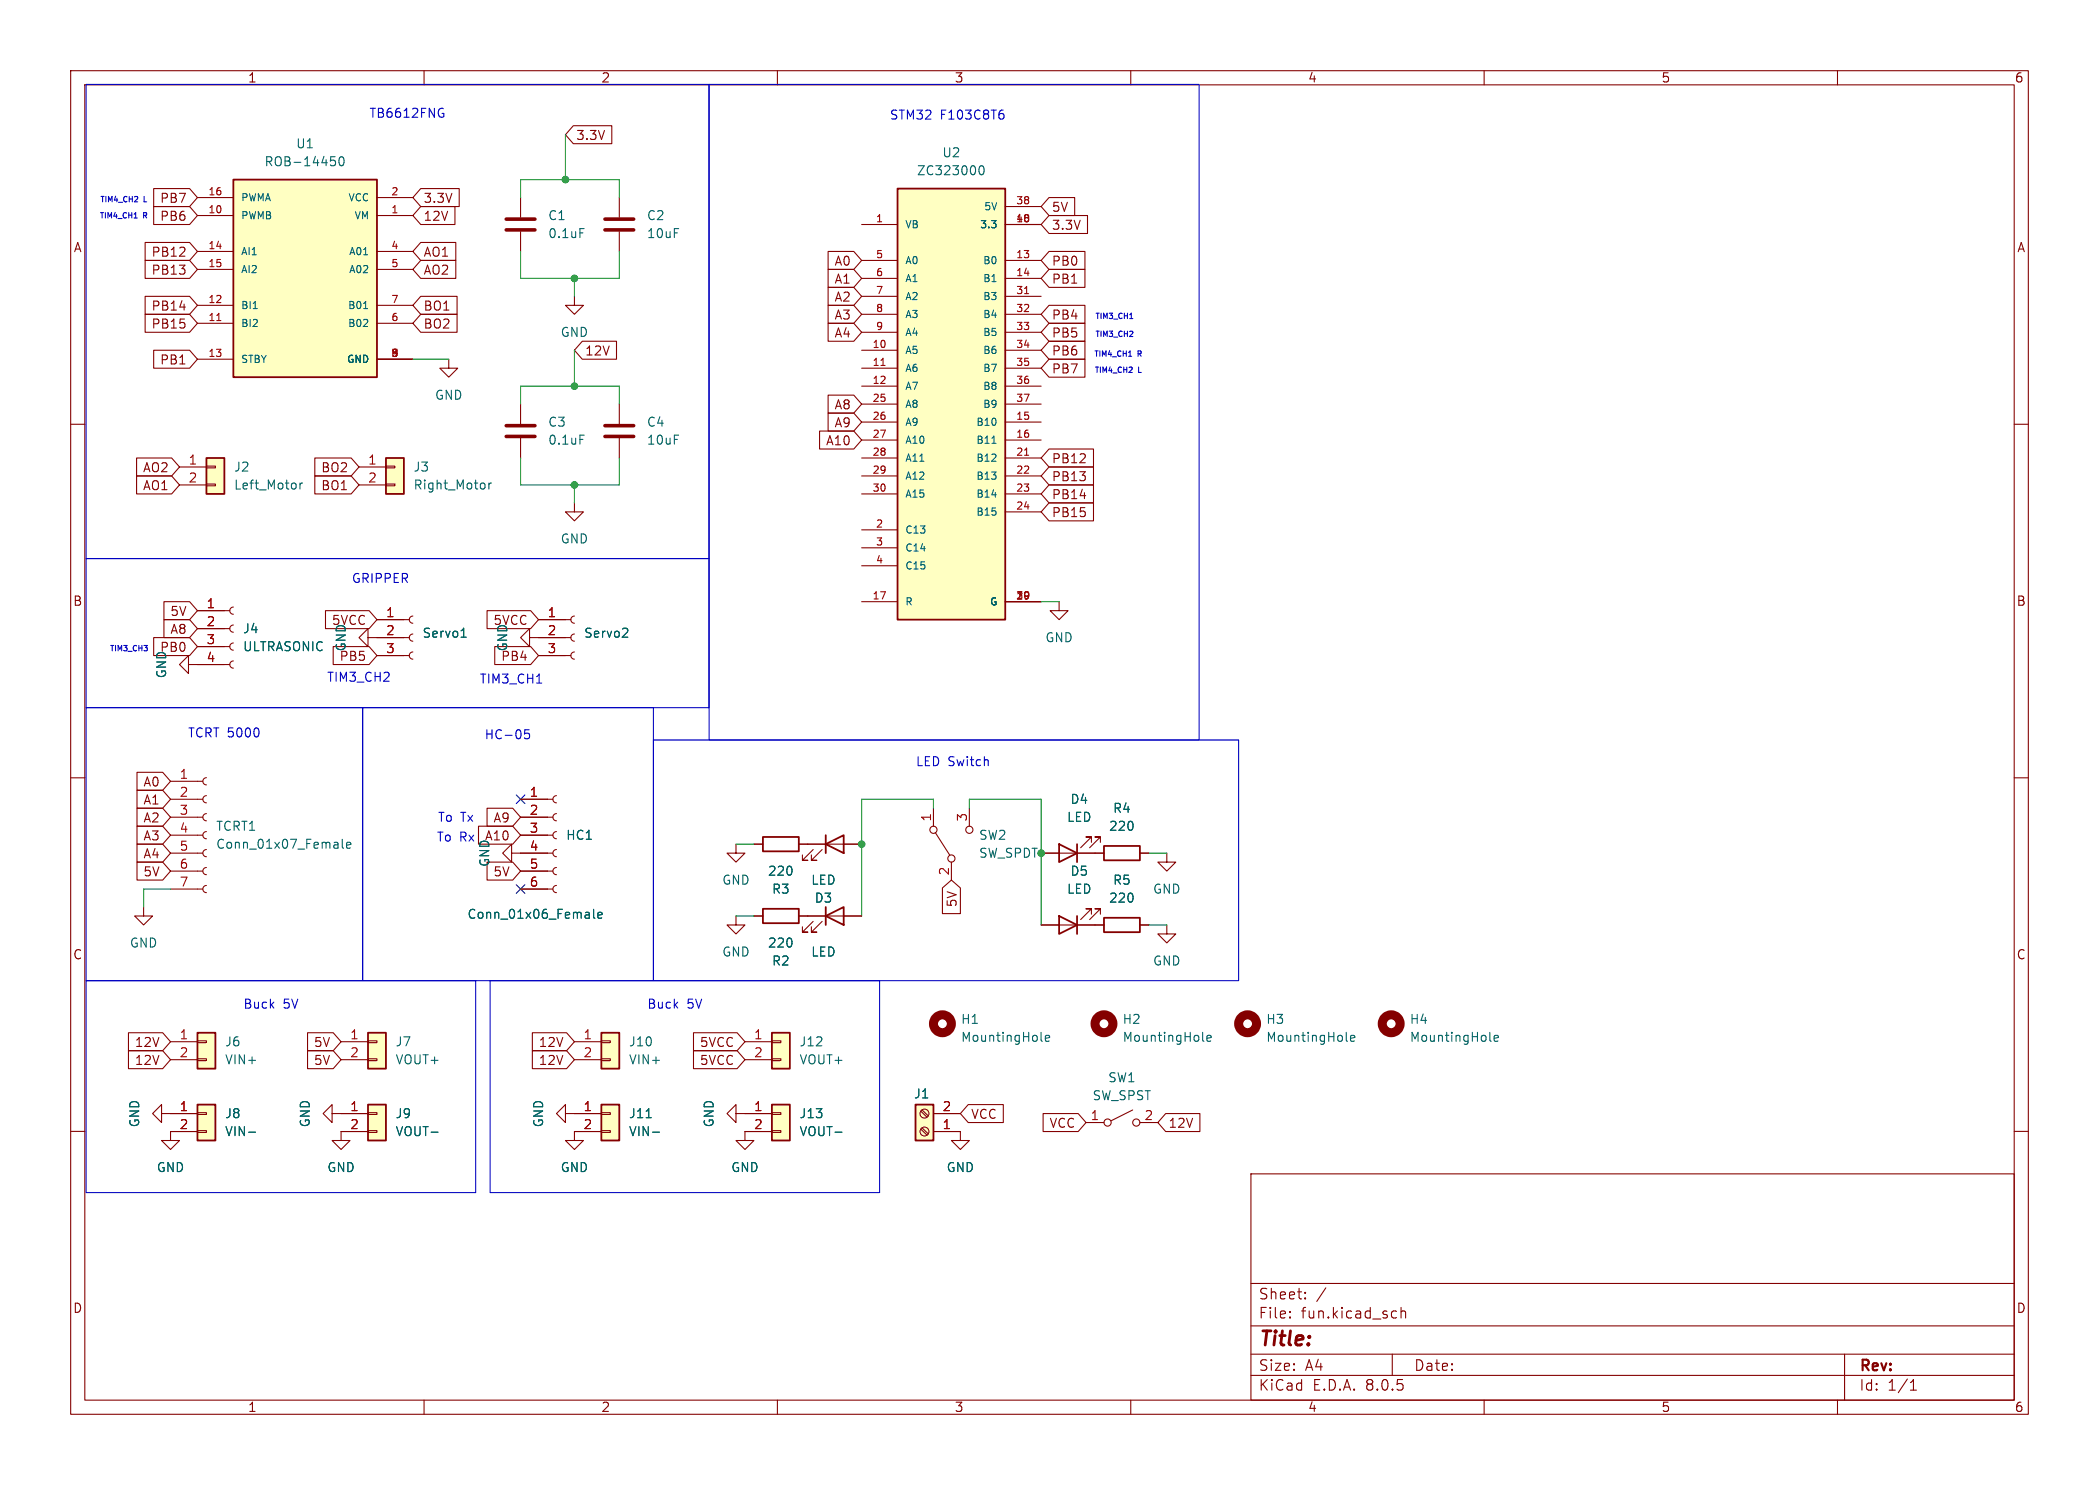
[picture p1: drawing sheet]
<svg xmlns="http://www.w3.org/2000/svg" width="297mm" height="210mm" viewBox="0 0 297 210" stroke-linecap="round" stroke-linejoin="round" font-family="sans-serif">
<g fill="none" stroke="#840000" stroke-width=".15">
<path d="M10 10h277v190h-277zM12 12h273v186h-273zM60 10v2M110 10v2M160 10v2M210 10v2M260 10v2M10 60h2M285 60h2M10 110h2M106.7 119.4h1.2M113 119.4h1.3"/>
<path d="M285 110h2M10 160h2M285 160h2M81.3 160v1.3h-1.3l1.3 1.3 1.2-1.3h-1.2M177 166h108v32h-108zM60 198v2M110 198v2M160 198v2M177 194.5h108M177 191.5h108M177 187.5h108M177 181.5h108"/>
<path d="M182.5 186.3h.1l-.1 .1M182.5 186.3v.1M182.5 185.5v.1M182.5 185.5h.1l-.1 .1M184.7 183.6v.1M184.7 183.6h-.1l.1 .1M184.7 182.8v.1M184.7 182.8h-.1l.1 .1M187.6 182.1l-1.3 2M197 191.5v3M197.2 185.4l.4 .1M197.6 186.3l-.4 .1"/>
<path d="M198.2 185.5a.37 .37 0 0 1 .7 .1v.8M198.2 184.9v1.5M210 198v2M260 198v2M261 191.5v6.5M270.3 196.6h.9M270.3 195.5l.4-.4v1.5"/>
</g>
<path d="M107.9 118.4h5.1v2h-5.1z" fill="none" stroke="#840000" stroke-width=".25"/>
<path d="M85.1 146.1h2.5v5h-2.5z" fill="#ffffc2"/>
<g fill="none" stroke="#840000" stroke-width=".15">
<path d="M73.7 27.9v2.8M73.7 32.8v2.8M87.6 27.9v2.8M87.6 32.8v2.8M81.3 147.3h3.8M81.3 149.9h3.8M85.1 149.7h1.3v.3h-1.3zM85.1 147.2h1.3v.2h-1.3zM153.7 158.8h2.5M160.3 157l-3.1 1.5M161.3 158.8h2.5"/>
<circle cx="156.7" cy="158.8" r=".51"/>
<circle cx="160.8" cy="158.8" r=".51"/>
</g>
<path d="M85.1 146.1h2.5v5h-2.5z" fill="none" stroke="#840000" stroke-width=".25"/>
<circle cx="133.3" cy="144.8" r="1.27" fill="none" stroke="#840000" stroke-width="1.3"/>
<path d="M82.1 32.3h.6M147.3 147.1l.2 .2M147.9 146.8l.6-.1v-.2l-.4-.1-.2 .2 .1 .6h.5" fill="none" stroke="#006464" stroke-width=".15"/>
<path d="M71.6 32.5h4.1M71.6 31h4.1M85.6 32.5h4.1M85.6 31h4.1" fill="none" stroke="#840000" stroke-width=".51"/>
<path d="M33 25.4h20.3v27.9h-20.3z" fill="#ffffc2"/>
<path d="M33 25.4h20.3v27.9h-20.3zM149.9 129.5l2.5 1.3-2.5 1.3zM152.4 129.5v2.6" fill="none" stroke="#840000" stroke-width=".25"/>
<g fill="none" stroke="#840000" stroke-width=".15">
<path d="M27.9 30.5h5.1M27.9 35.6h5.1M27.9 38.1h5.1M27.9 27.9h5.1M53.3 30.5h5.1M53.3 35.6h5.1M53.3 38.1h5.1M53.3 27.9h5.1M27.9 45.7h5.1M27.9 43.2h5.1M27.9 50.8h5.1M53.3 45.7h5.1"/>
<path d="M53.3 43.2h5.1M53.3 50.8h5.1M87.6 57.2v2.7M87.6 62v2.8M26.7 94v1.3l-1.3-1.3 1.3-1.3v1.3h5.8M27.9 91.4h4.6M27.9 88.9h4.6M27.9 86.4h4.6M33 93.5a.51 .51 0 0 0-.5 .5 .51 .51 0 0 0 .5 .5M33 90.9a.51 .51 0 0 0-.5 .5 .51 .51 0 0 0 .5 .5M33 88.4a.51 .51 0 0 0-.5 .5 .51 .51 0 0 0 .5 .5M33 85.9a.51 .51 0 0 0-.5 .5 .51 .51 0 0 0 .5 .5"/>
<path d="M52.1 90.2v1.2l-1.3-1.2 1.3-1.3v1.3h5.8M53.3 92.7h4.6M53.3 87.6h4.6M58.4 92.2a.51 .51 0 0 0-.5 .5 .51 .51 0 0 0 .5 .5M58.4 89.7a.51 .51 0 0 0-.5 .5 .51 .51 0 0 0 .5 .5M58.4 87.1a.51 .51 0 0 0-.5 .5 .51 .51 0 0 0 .5 .5M74.9 90.2v1.2l-1.2-1.2 1.2-1.3v1.3h5.9M76.2 92.7h4.6M76.2 87.6h4.6M81.3 92.2a.51 .51 0 0 0-.5 .5 .51 .51 0 0 0 .5 .5M81.3 89.7a.51 .51 0 0 0-.5 .5 .51 .51 0 0 0 .5 .5M81.3 87.1a.51 .51 0 0 0-.5 .5 .51 .51 0 0 0 .5 .5"/>
<path d="M147.3 130.8h7.6M154.4 129.3v-.8h-.7h.7l-1.5 1.5M155.7 129.3v-.8h-.8h.8l-1.5 1.5M80 157.5v1.3l-1.3-1.3 1.3-1.3v1.3h1.3"/>
</g>
<path d="M30.7 45.3h.6" fill="none" stroke="#a90000" stroke-width=".15"/>
<path d="M46.8 22.2h.6M46.9 22.7h.3l.3 .2-.1 .4-.2 .1h-.3M48.1 22.3l.2-.1a.69 .69 0 0 1 .3 1.1l-.2 .1a.68 .68 0 0 1-.3-1.1zM51.4 36h.6M35.8 43.6h.6M51.4 43.6h.6M65.2 90.1h.8M65.5 89l.1-.2v1.3M88.6 88.8l.2 .3v.3l-.8 .7h.8" fill="none" stroke="#006464" stroke-width=".15"/>
<path d="M85.6 61.7h4.1M85.6 60.2h4.1" fill="none" stroke="#840000" stroke-width=".51"/>
<path d="M85.1 156.2h2.5v5.1h-2.5z" fill="#ffffc2"/>
<g fill="none" stroke="#840000" stroke-width=".15">
<path d="M132.1 114.3v2.5M132.3 117.7l2.1 3.2M137.2 114.3v2.5M134.6 121.9v2.6M81.3 157.5h3.8M85.1 159.9h1.3v.2h-1.3zM85.1 157.4h1.3v.2h-1.3zM81.3 160h3.8"/>
<circle cx="132.1" cy="117.3" r=".51"/>
<circle cx="137.2" cy="117.3" r=".51"/>
<circle cx="134.6" cy="121.4" r=".51"/>
</g>
<path d="M85.1 156.2h2.5v5.1h-2.5z" fill="none" stroke="#840000" stroke-width=".25"/>
<path d="M91.4 158.1h.8M92.3 160.1h1" fill="none" stroke="#006464" stroke-width=".15"/>
<path d="M27.9 146.1h2.6v5h-2.6z" fill="#ffffc2"/>
<path d="M81.3 71.1v1.3h-1.3l1.3 1.3 1.2-1.3h-1.2M165.1 120.7v1.2h-1.3l1.3 1.3 1.3-1.3h-1.3M24.1 147.3h3.8M24.1 149.9h3.8M27.9 149.7h1.3v.3h-1.3zM27.9 147.2h1.3v.2h-1.3z" fill="none" stroke="#840000" stroke-width=".15"/>
<path d="M27.9 146.1h2.6v5h-2.6z" fill="none" stroke="#840000" stroke-width=".25"/>
<path d="M29.2 64.8h2.5v5.1h-2.5z" fill="#ffffc2"/>
<path d="M25.4 66h3.8M25.4 68.6h3.8M29.2 68.5h1.3v.2h-1.3zM29.2 65.9h1.3v.3h-1.3zM114.3 119.4h7.6M115.1 120.1l-1.6 1.6h.8h-.8v-.8M116.3 120.1l-1.5 1.6h.8h-.8v-.8M22.9 157.5v1.3l-1.3-1.3 1.3-1.3v1.3h1.2" fill="none" stroke="#840000" stroke-width=".15"/>
<path d="M29.2 64.8h2.5v5.1h-2.5zM116.8 119.4l2.6-1.3v2.6zM116.8 118.1v2.6" fill="none" stroke="#840000" stroke-width=".25"/>
<path d="M42.4 68.3v.9M42.8 68.3l-.2 .1-.2 .2" fill="none" stroke="#006464" stroke-width=".15"/>
<path d="M27.9 156.2h2.6v5.1h-2.6z" fill="#ffffc2"/>
<g fill="none" stroke="#840000" stroke-width=".15">
<path d="M73.7 118.1h4.5M73.7 115.6h4.5M73.7 113h4.5M78.7 117.6a.51 .51 0 0 0-.5 .5 .51 .51 0 0 0 .5 .5M78.7 115.1a.51 .51 0 0 0-.5 .5 .51 .51 0 0 0 .5 .5M78.7 112.5a.51 .51 0 0 0-.5 .5 .51 .51 0 0 0 .5 .5M72.4 120.7v1.2l-1.3-1.2 1.3-1.3v1.3h5.8M73.7 125.7h4.5M73.7 123.2h4.5M78.7 125.2a.51 .51 0 0 0-.5 .5 .51 .51 0 0 0 .5 .5M78.7 122.7a.51 .51 0 0 0-.5 .5 .51 .51 0 0 0 .5 .5M78.7 120.1a.51 .51 0 0 0-.5 .6 .51 .51 0 0 0 .5 .5"/>
<path d="M165.1 130.8v1.3h-1.3l1.3 1.3 1.3-1.3h-1.3M24.1 157.5h3.8M27.9 159.9h1.3v.2h-1.3zM27.9 157.4h1.3v.2h-1.3zM47 157.5v1.3l-1.3-1.3 1.3-1.3v1.3h1.3M27.9 160h-3.8v1.3h-1.2l1.2 1.3 1.3-1.3h-1.3M48.3 160v1.3h-1.3l1.3 1.3 1.2-1.3h-1.2"/>
</g>
<path d="M27.9 156.2h2.6v5.1h-2.6z" fill="none" stroke="#840000" stroke-width=".25"/>
<path d="M84 128.6v1.1l.2 .2M84.6 129.4l.6-.1-.1-.2-.3-.1-.2 .2 .1 .6h.4M35.2 160.1h1" fill="none" stroke="#006464" stroke-width=".15"/>
<path d="M52.1 156.2h2.5v5.1h-2.5z" fill="#ffffc2"/>
<g fill="none" stroke="#840000" stroke-width=".15">
<path d="M81.3 41.9v1.3h-1.3l1.3 1.3 1.2-1.3h-1.2M24.1 118.1h4.6M24.1 115.6h4.6M24.1 113h4.6M24.1 110.5h4.6M29.2 117.6a.51 .51 0 0 0-.5 .5 .51 .51 0 0 0 .5 .5M29.2 115.1a.51 .51 0 0 0-.5 .5 .51 .51 0 0 0 .5 .5M29.2 112.5a.51 .51 0 0 0-.5 .5 .51 .51 0 0 0 .5 .5M29.2 110a.51 .51 0 0 0-.5 .5 .51 .51 0 0 0 .5 .5M20.3 128.3v1.2h-1.3l1.3 1.3 1.3-1.3h-1.3M24.1 125.7h4.6M24.1 123.2h4.6"/>
<path d="M24.1 120.7h4.6M29.2 125.2a.51 .51 0 0 0-.5 .5 .51 .51 0 0 0 .5 .5M29.2 122.7a.51 .51 0 0 0-.5 .5 .51 .51 0 0 0 .5 .5M29.2 120.1a.51 .51 0 0 0-.5 .6 .51 .51 0 0 0 .5 .5M48.3 157.5h3.8M52.1 159.9h1.2v.2h-1.2zM52.1 157.4h1.2v.2h-1.2zM48.3 160h3.8"/>
</g>
<path d="M52.1 156.2h2.5v5.1h-2.5z" fill="none" stroke="#840000" stroke-width=".25"/>
<path d="M48.4 118.7v1.1l.2 .2M49 119.5l.6-.1v-.2l-.4-.1-.2 .2 .1 .6h.5M61 160.1h1" fill="none" stroke="#006464" stroke-width=".15"/>
<path d="M52.1 146.1h2.5v5h-2.5z" fill="#ffffc2"/>
<path d="M149.9 85.1v1.3h-1.3l1.3 1.2 1.2-1.2h-1.2M48.3 147.3h3.8M48.3 149.9h3.8M52.1 149.7h1.2v.3h-1.2zM52.1 147.2h1.2v.2h-1.2z" fill="none" stroke="#840000" stroke-width=".15"/>
<path d="M52.1 146.1h2.5v5h-2.5z" fill="none" stroke="#840000" stroke-width=".25"/>
<circle cx="176.5" cy="144.8" r="1.27" fill="none" stroke="#840000" stroke-width="1.3"/>
<path d="M190.5 147.1l.2 .2M191.1 146.8l.6-.1-.1-.2-.3-.1-.2 .2 .1 .6h.4" fill="none" stroke="#006464" stroke-width=".15"/>
<path d="M127 26.7h15.2v60.9h-15.2z" fill="#ffffc2"/>
<path d="M127 26.7h15.2v60.9h-15.2z" fill="none" stroke="#840000" stroke-width=".25"/>
<g fill="none" stroke="#840000" stroke-width=".15">
<path d="M121.9 31.8h5.1M121.9 36.8h5.1M121.9 39.4h5.1M142.2 31.8h5.1M142.2 36.8h5.1M142.2 39.4h5.1M142.2 29.2h5.1M63.5 50.8v1.3h-1.3l1.3 1.2 1.3-1.2h-1.3M73.7 57.2v2.7M121.9 49.5h5.1M121.9 52.1h5.1M121.9 54.6h5.1"/>
<path d="M121.9 59.7h5.1M121.9 57.2h5.1M121.9 41.9h5.1M121.9 44.5h5.1M121.9 47h5.1M142.2 49.5h5.1M142.2 52.1h5.1M142.2 54.6h5.1M142.2 59.7h5.1M142.2 57.2h5.1M142.2 41.9h5.1M142.2 44.5h5.1"/>
<path d="M142.2 47h5.1M73.7 62v2.8M121.9 62.2h5.1M121.9 74.9h5.1M121.9 64.8h5.1M121.9 67.3h5.1M121.9 69.9h5.1M121.9 77.5h5.1M142.2 62.2h5.1M142.2 64.8h5.1M142.2 67.3h5.1M142.2 69.9h5.1"/>
<path d="M142.2 72.4h5.1M121.9 85.1h5.1M121.9 80h5.1M142.2 85.1h5.1"/>
</g>
<path d="M124.7 51.7h.5M145 41.5h.6M145 64.4h.6" fill="none" stroke="#a90000" stroke-width=".15"/>
<path d="M138.6 23.6l.2-.2a.69 .69 0 0 1 .3 1.2l-.2 .1a.68 .68 0 0 1-.3-1.1zM82.1 61.5h.6M140.3 62.7h.6" fill="none" stroke="#006464" stroke-width=".15"/>
<path d="M71.6 61.7h4.1M71.6 60.2h4.1" fill="none" stroke="#840000" stroke-width=".51"/>
<path d="M54.6 64.8h2.5v5.1h-2.5z" fill="#ffffc2"/>
<g fill="none" stroke="#840000" stroke-width=".15">
<path d="M50.8 66h3.8M50.8 68.6h3.8M54.6 68.5h1.3v.2h-1.3zM54.6 65.9h1.3v.3h-1.3zM104.1 119.4v1.3h-1.2l1.2 1.2 1.3-1.2h-1.3M154.4 119.1v-.7h-.7h.7l-1.5 1.5M155.7 119.1v-.7h-.8h.8l-1.5 1.5M104.1 129.5v1.3h-1.2l1.2 1.3 1.3-1.3h-1.3M106.7 129.5h1.2M113 129.5h8.9M115.1 130.3l-1.6 1.5h.8h-.8v-.7M116.3 130.3l-1.5 1.5h.8h-.8v-.7"/>
<path d="M147.3 120.7h8.9M161.3 120.7h1.3"/>
</g>
<path d="M54.6 64.8h2.5v5.1h-2.5zM149.9 119.4l2.5 1.3-2.5 1.2zM152.4 119.4v2.5M156.2 119.6h5.1v2.1h-5.1zM107.9 128.5h5.1v2.1h-5.1zM116.8 129.5l2.6-1.2v2.5zM116.8 128.3v2.5" fill="none" stroke="#840000" stroke-width=".25"/>
<path d="M69.2 68.3v.9M69.5 68.3l-.2 .1-.1 .2M210.8 147.1l.2 .2M211.4 146.8l.6-.1v-.2l-.4-.1-.2 .2 .1 .6h.5" fill="none" stroke="#006464" stroke-width=".15"/>
<circle cx="196.8" cy="144.8" r="1.27" fill="none" stroke="#840000" stroke-width="1.3"/>
<path d="M109.2 156.2h2.6v5.1h-2.6z" fill="#ffffc2"/>
<path d="M104.1 157.5v1.3l-1.2-1.3 1.2-1.3v1.3h5.1M109.2 159.9h1.3v.2h-1.3zM109.2 157.4h1.3v.2h-1.3zM109.2 160h-3.8v1.3h-1.3l1.3 1.3 1.3-1.3h-1.3" fill="none" stroke="#840000" stroke-width=".15"/>
<path d="M109.2 156.2h2.6v5.1h-2.6z" fill="none" stroke="#840000" stroke-width=".25"/>
<path d="M118.2 160.1h.9" fill="none" stroke="#006464" stroke-width=".15"/>
<path d="M109.2 146.1h2.6v5h-2.6z" fill="#ffffc2"/>
<path d="M105.4 147.3h3.8M105.4 149.9h3.8M109.2 149.7h1.3v.3h-1.3zM109.2 147.2h1.3v.2h-1.3z" fill="none" stroke="#840000" stroke-width=".15"/>
<path d="M109.2 146.1h2.6v5h-2.6z" fill="none" stroke="#840000" stroke-width=".25"/>
<path d="M129.5 156.2h2.6v5.1h-2.6z" fill="#ffffc2"/>
<path d="M156.2 129.8h5.1v2h-5.1zM129.5 156.2h2.6v5.1h-2.6z" fill="none" stroke="#840000" stroke-width=".25"/>
<g fill="none" stroke="#840000" stroke-width=".15">
<path d="M81.1 17.8h5.5v2.5h-5.5l-1.1-1.2zM20.5 36.8h6.3l1.1 1.3-1.1 1.3h-6.3zM20.5 34.3h6.3l1.1 1.3-1.1 1.2h-6.3zM21.7 26.7h5.1l1.1 1.2-1.1 1.3h-5.1zM21.7 29.2h5.1l1.1 1.3-1.1 1.3h-5.1zM59.5 26.7h5.5v2.5h-5.5l-1.1-1.3zM59.5 34.3h5v2.5h-5l-1.1-1.2zM59.5 29.2h4.9v2.6h-4.9l-1.1-1.3zM59.5 36.8h5v2.6h-5l-1.1-1.3zM117.2 35.6h3.6l1.1 1.2-1.1 1.3h-3.6zM117.2 38.1h3.6l1.1 1.3-1.1 1.2h-3.6zM148.4 30.5h5.5v2.5h-5.5l-1.1-1.2z"/>
<path d="M148.4 27.9h3.7v2.6h-3.7l-1.1-1.3zM148.4 38.1h5.1v2.5h-5.1l-1.1-1.2zM148.4 35.6h5.1v2.5h-5.1l-1.1-1.3zM20.5 44.4h6.3l1.1 1.3-1.1 1.3h-6.3zM20.5 41.9h6.3l1.1 1.3-1.1 1.3h-6.3zM21.7 49.5h5.1l1.1 1.3-1.1 1.3h-5.1zM59.5 44.4h5.2v2.6h-5.2l-1.1-1.3zM59.5 41.9h5.2v2.6h-5.2l-1.1-1.3zM82.4 48.3h4.8v2.5h-4.8l-1.1-1.3zM117.2 55.9h3.6l1.1 1.3-1.1 1.2h-3.6zM117.2 58.4h3.6l1.1 1.3-1.1 1.3h-3.6zM117.2 45.7h3.6l1.1 1.3-1.1 1.3h-3.6z"/>
<path d="M117.2 40.6h3.6l1.1 1.3-1.1 1.3h-3.6zM117.2 43.2h3.6l1.1 1.3-1.1 1.2h-3.6zM148.4 45.7h5.1v2.6h-5.1l-1.1-1.3zM148.4 50.8h5.1v2.5h-5.1l-1.1-1.2zM148.4 48.3h5.1v2.5h-5.1l-1.1-1.3zM148.4 43.2h5.1v2.5h-5.1l-1.1-1.2zM19.3 64.8h5l1.1 1.2-1.1 1.3h-5zM19.3 67.3h5l1.1 1.3-1.1 1.3h-5zM44.5 67.3h5.2l1.1 1.3-1.1 1.3h-5.2zM44.5 64.8h5.2l1.1 1.2-1.1 1.3h-5.2zM116 61h4.8l1.1 1.2-1.1 1.3h-4.8zM148.4 63.5h6.3v2.5h-6.3l-1.1-1.2z"/>
<path d="M148.4 71.1h6.3v2.6h-6.3l-1.1-1.3zM148.4 66h6.3v2.6h-6.3l-1.1-1.3zM148.4 68.6h6.3v2.5h-6.3l-1.1-1.2zM21.7 90.2h5.1l1.1 1.2-1.1 1.3h-5.1zM23.2 87.6h3.6l1.1 1.3-1.1 1.3h-3.6zM23.2 85.1h3.6l1.1 1.3-1.1 1.2h-3.6zM27.9 86.4h3.8M27.9 88.9h3.8M27.9 91.4h3.8M27.9 94h3.8M46.1 86.4h6.1l1.1 1.2-1.1 1.3h-6.1zM47.1 91.4h5.1l1.1 1.3-1.1 1.3h-5.1z"/>
<path d="M53.3 87.6h3.8M53.3 90.2h3.8M53.3 92.7h3.8M68.9 86.4h6.2l1.1 1.2-1.1 1.3h-6.2zM70 91.4h5.1l1.1 1.3-1.1 1.3h-5.1zM76.2 87.6h3.8M76.2 90.2h3.8M76.2 92.7h3.8M19.4 114.3h3.6l1.1 1.3-1.1 1.2h-3.6zM19.4 109.2h3.6l1.1 1.3-1.1 1.3h-3.6zM19.4 111.8h3.6l1.1 1.2-1.1 1.3h-3.6zM19.4 119.4h3.6l1.1 1.3-1.1 1.2h-3.6z"/>
<path d="M19.4 116.8h3.6l1.1 1.3-1.1 1.3h-3.6zM67.7 116.8h4.8l1.2 1.3-1.2 1.3h-4.8zM68.9 114.3h3.6l1.2 1.3-1.2 1.2h-3.6zM73.7 113h3.8M73.7 115.6h3.8M73.7 118.1h3.8M106.7 119.4h1.2M113 119.4h3.8M119.4 119.4h2.5M19.4 121.9h3.6l1.1 1.3-1.1 1.3h-3.6zM68.9 121.9h3.6l1.2 1.3-1.2 1.3h-3.6zM73.7 120.7h3.8"/>
<path d="M73.7 123.2h3.8M73.7 125.7h3.8M106.7 129.5h1.2M113 129.5h3.8M119.4 129.5h2.5M133.3 125.6l1.3-1.1 1.3 1.1v3.6h-2.6zM147.3 130.8h2.6M147.3 120.7h2.6M152.4 130.8h3.8M152.4 120.7h3.8M161.3 130.8h1.3M161.3 120.7h1.3"/>
<path d="M18.2 148.6h4.8l1.1 1.3-1.1 1.2h-4.8zM18.2 146h4.8l1.1 1.3-1.1 1.3h-4.8zM24.1 157.5h3.8M43.5 146h3.6l1.2 1.3-1.2 1.3h-3.6zM43.5 148.6h3.6l1.2 1.3-1.2 1.2h-3.6zM48.3 157.5h3.8M75.3 146h4.9l1.1 1.3-1.1 1.3h-4.9zM75.3 148.6h4.9l1.1 1.3-1.1 1.2h-4.9zM81.3 157.5h3.8M98.1 148.6h6.2l1.1 1.3-1.1 1.2h-6.2zM98.1 146h6.2l1.1 1.3-1.1 1.3h-6.2zM105.4 157.5h3.8"/>
<path d="M130.3 157.1l.9 .9M130.3 159.7l.9 .8M130.5 157l.8 .8M130.5 159.5l.8 .9M132.1 157.5h3.8M137 156.2h5v2.6h-5l-1.1-1.3zM147.6 157.5h5l1.1 1.3-1.1 1.2h-5zM164.9 157.5h4.9v2.5h-4.9l-1.1-1.2zM24.1 160h3.8M48.3 160h3.8M81.3 160h3.8M105.4 160h3.8"/>
<path d="M132.1 160h3.8v1.3h-1.3l1.3 1.3 1.3-1.3h-1.3"/>
<circle cx="130.8" cy="157.5" r=".63"/>
<circle cx="130.8" cy="160" r=".63"/>
</g>
<circle cx="156.2" cy="144.8" r="1.27" fill="none" stroke="#840000" stroke-width="1.3"/>
<path d="M65.2 90.1h.8M65.5 89l.1-.2v1.3M88.6 88.8l.2 .3v.3l-.8 .7h.8M84 128.6v1.1l.2 .2M84.6 129.4l.6-.1-.1-.2-.3-.1-.2 .2 .1 .6h.4M91.4 158.1h.8M170.2 147.1l.2 .2M170.8 146.8l.6-.1-.1-.2-.3-.1-.2 .2v.6h.5M35.2 160.1h1M61 160.1h1M92.3 160.1h1M118.2 160.1h.9" fill="none" stroke="#006464" stroke-width=".15"/>
<g fill="none" stroke="#0000c2" stroke-width=".15">
<path d="M12.2 11.9h88.1v67.1h-88.1zM62.4 15.3l.3 .1M62.6 16h.2v.5l-.2 .1M100.3 11.9h69.4v92.7h-69.4zM141.7 15.6h.2M141.8 16.1l.3 .2v.3l-.3 .2M19 30.8h.4M159.7 50.4h.4M159.9 45.1h.4M12.2 79h88.1v21.1h-88.1zM75.9 96.6h.8M12.2 100.1h39.1v38.6h-39.1z"/>
<path d="M36.6 103.2v.8M51.3 100.1h41.2v38.6h-41.2zM74.9 103.2h-.6l-.1 .6 .2-.1h.4l.1 .2v.4l-.2 .2h-.3l-.2-.2M92.5 104.6h82.8v34.1h-82.8zM12.2 138.7h55.1v30h-55.1zM69.3 138.7h55.2v30h-55.2z"/>
</g>
<g fill="none" stroke="#009600" stroke-width=".15">
<path d="M80 19.1v6.3M73.7 27.9v-2.5h13.9v2.5M73.7 35.6v3.8h13.9v-3.8M81.3 39.4v2.5M58.4 50.8h5.1M73.7 57.2v-2.6h13.9v2.6M81.3 49.5v5.1M73.7 64.8v3.8h13.9v-3.8M81.3 68.6v2.5M147.3 85.1h2.6M104.1 119.4h2.6M132.1 114.3v-1.3h-10.2v16.5"/>
<path d="M137.2 114.3v-1.3h10.1v17.8M24.1 125.7h-3.8v2.6M104.1 129.5h2.6M162.6 130.8h2.5M162.6 120.7h2.5"/>
</g>
<path d="M73.1 112.4l1.2 1.2M74.3 112.4l-1.2 1.2M73.1 125.1l1.2 1.2M74.3 125.1l-1.2 1.2" fill="none" stroke="#000084" stroke-width=".15"/>
<g fill="#009600" stroke="#009600" stroke-width=".15">
<circle cx="80" cy="25.4" r=".46"/>
<circle cx="81.3" cy="54.6" r=".46"/>
<circle cx="121.9" cy="119.4" r=".46"/>
<circle cx="147.3" cy="120.7" r=".46"/>
<circle cx="81.3" cy="39.4" r=".46"/>
<circle cx="81.3" cy="68.6" r=".46"/>
</g>
<text font-size="2.8" fill="#840000" x="178" y="190.9">Title:</text>
<g font-size="2.1" fill="#840000">
<text x="178" y="184">Sheet:</text>
<text x="178" y="186.7">File:</text>
<text x="184.1" y="186.7">fun.kicad_sch</text>
<text x="178" y="196.9">KiCad</text>
<text x="178" y="194.1">Size:</text>
<text x="184.7" y="194.1">A4</text>
<text x="185.7" y="196.9">E.D.A.</text>
<text x="193.3" y="196.9">8.0.5</text>
<text x="200" y="194.1">Date:</text>
<text x="263" y="194.3">Rev:</text>
<text x="263" y="196.9">Id:</text>
<text x="267.1" y="196.9">1/1</text>
</g>
<g font-size="1.8" fill="#840000">
<text x="35" y="11.9">1</text>
<text x="85" y="11.9">2</text>
<text x="135" y="11.9">3</text>
<text x="185" y="11.9">4</text>
<text x="235" y="11.9">5</text>
<text x="285" y="11.9">6</text>
<text x="81.4" y="20">3.3V</text>
<text x="22.6" y="28.9">PB7</text>
<text x="59.8" y="28.9">3.3V</text>
<text x="10.3" y="35.9">A</text>
<text x="22.6" y="31.4">PB6</text>
<text x="59.8" y="31.4">12V</text>
<text x="148.7" y="32.7">3.3V</text>
<text x="148.7" y="30.2">5V</text>
<text x="285.3" y="35.9">A</text>
<text x="21.3" y="39.1">PB13</text>
<text x="21.3" y="36.5">PB12</text>
<text x="59.8" y="36.5">AO1</text>
<text x="59.8" y="39.1">AO2</text>
<text x="118" y="37.8">A0</text>
<text x="118" y="40.3">A1</text>
<text x="148.7" y="40.3">PB1</text>
<text x="148.7" y="37.8">PB0</text>
<text x="21.3" y="46.7">PB15</text>
<text x="21.3" y="44.1">PB14</text>
<text x="59.8" y="46.7">BO2</text>
<text x="59.8" y="44.1">BO1</text>
<text x="118" y="47.9">A4</text>
<text x="118" y="42.9">A2</text>
<text x="118" y="45.4">A3</text>
<text x="148.7" y="47.9">PB5</text>
<text x="148.7" y="45.4">PB4</text>
<text x="22.6" y="51.8">PB1</text>
<text x="82.7" y="50.5">12V</text>
<text x="148.7" y="53">PB7</text>
<text x="148.7" y="50.5">PB6</text>
<text x="118" y="58.1">A8</text>
<text x="116.8" y="63.2">A10</text>
<text x="118" y="60.6">A9</text>
<text x="148.7" y="65.7">PB12</text>
<text x="20.1" y="67">AO2</text>
<text x="20.1" y="69.5">AO1</text>
<text x="45.4" y="69.5">BO1</text>
<text x="45.4" y="67">BO2</text>
<text x="148.7" y="68.3">PB13</text>
<text x="148.7" y="70.8">PB14</text>
<text x="148.7" y="73.3">PB15</text>
<text x="10.3" y="85.9">B</text>
<text x="24" y="89.9">A8</text>
<text x="24" y="87.3">5V</text>
<text x="46.9" y="88.6">5VCC</text>
<text x="69.7" y="88.6">5VCC</text>
<text x="285.3" y="85.9">B</text>
<text x="20.2" y="111.4">A0</text>
<text x="20.2" y="114">A1</text>
<text x="20.2" y="116.5">A2</text>
<text x="20.2" y="119.1">A3</text>
<text x="69.7" y="116.5">A9</text>
<text x="20.2" y="124.1">5V</text>
<text x="20.2" y="121.6">A4</text>
<text x="69.7" y="124.1">5V</text>
<text x="135.6" y="128.4" transform="rotate(-90 135.6 128.4)">5V</text>
<text x="10.3" y="135.9">C</text>
<text x="285.3" y="135.9">C</text>
<text x="19" y="148.3">12V</text>
<text x="44.3" y="148.3">5V</text>
<text x="76.1" y="148.3">12V</text>
<text x="98.9" y="148.3">5VCC</text>
<text x="19" y="150.8">12V</text>
<text x="44.3" y="150.8">5V</text>
<text x="76.1" y="150.8">12V</text>
<text x="98.9" y="150.8">5VCC</text>
<text x="137.3" y="158.4">VCC</text>
<text x="148.4" y="159.7">VCC</text>
<text x="165.3" y="159.7">12V</text>
<text x="10.3" y="185.9">D</text>
<text x="285.3" y="185.9">D</text>
<text x="35" y="199.9">1</text>
<text x="85" y="199.9">2</text>
<text x="135" y="199.9">3</text>
<text x="185" y="199.9">4</text>
<text x="235" y="199.9">5</text>
<text x="285" y="199.9">6</text>
</g>
<g font-size="1.8" fill="#0000c2">
<text x="52.2" y="16.9">TB6612FNG</text>
<text x="125.8" y="17.1">STM32</text>
<text x="133" y="17.1">F103C8T6</text>
<text x="49.7" y="82.7">GRIPPER</text>
<text x="46.2" y="96.6">TIM3_CH2</text>
<text x="67.8" y="96.9">TIM3_CH1</text>
<text x="26.5" y="104.5">TCRT 5000</text>
<text x="68.5" y="104.8">HC-05</text>
<text x="129.5" y="108.6">LED Switch</text>
<text x="61.7" y="119.2">To Rx</text>
<text x="61.9" y="116.4">To Tx</text>
<text x="34.4" y="142.9">Buck</text>
<text x="40.1" y="142.9">5V</text>
<text x="91.5" y="142.9">Buck</text>
<text x="97.2" y="142.9">5V</text>
</g>
<g font-size="1.8" fill="#006464">
<text x="37.3" y="23.7">ROB-14450</text>
<text x="41.8" y="21.2">U1</text>
<text x="133.2" y="22.5">U2</text>
<text x="129.6" y="25">ZC323000</text>
<text x="77.5" y="31.3">C1</text>
<text x="77.5" y="33.9">0.1uF</text>
<text x="91.4" y="31.3">C2</text>
<text x="91.4" y="33.9">10uF</text>
<text x="79.2" y="47.9">GND</text>
<text x="61.5" y="56.7">GND</text>
<text x="77.5" y="60.6">C3</text>
<text x="77.5" y="63.1">0.1uF</text>
<text x="91.4" y="60.6">C4</text>
<text x="91.4" y="63.1">10uF</text>
<text x="33" y="66.9">J2</text>
<text x="33" y="69.4">Left_Motor</text>
<text x="58.4" y="66.9">J3</text>
<text x="58.4" y="69.4">Right_Motor</text>
<text x="79.2" y="77.1">GND</text>
<text x="34.3" y="89.8">J4</text>
<text x="22.6" y="92.4">PB0</text>
<text x="34.3" y="92.3">ULTRASONIC</text>
<text x="48" y="93.7">PB5</text>
<text x="49.1" y="92.2" transform="rotate(-90 49.1 92.2)">GND</text>
<text x="59.7" y="90.4">Servo1</text>
<text x="70.8" y="93.7">PB4</text>
<text x="72" y="92.2" transform="rotate(-90 72 92.2)">GND</text>
<text x="82.6" y="90.4">Servo2</text>
<text x="147.8" y="91">GND</text>
<text x="23.7" y="96" transform="rotate(-90 23.7 96)">GND</text>
<text x="151.4" y="113.9">D4</text>
<text x="30.5" y="117.7">TCRT1</text>
<text x="68.5" y="119.1">A10</text>
<text x="80" y="119">HC1</text>
<text x="138.4" y="119">SW2</text>
<text x="150.9" y="116.4">LED</text>
<text x="156.8" y="117.7">220</text>
<text x="157.4" y="115.2">R4</text>
<text x="30.5" y="120.2">Conn_01x07_Female</text>
<text x="69.4" y="122.7" transform="rotate(-90 69.4 122.7)">GND</text>
<text x="102.1" y="125.3">GND</text>
<text x="108.6" y="124.1">220</text>
<text x="114.7" y="125.3">LED</text>
<text x="138.4" y="121.5">SW_SPDT</text>
<text x="151.4" y="124.1">D5</text>
<text x="157.4" y="125.3">R5</text>
<text x="66" y="130.1">Conn_01x06_Female</text>
<text x="109.1" y="126.6">R3</text>
<text x="115.2" y="127.9">D3</text>
<text x="150.9" y="126.6">LED</text>
<text x="156.8" y="127.9">220</text>
<text x="163.1" y="126.6">GND</text>
<text x="18.3" y="134.2">GND</text>
<text x="102.1" y="135.5">GND</text>
<text x="108.6" y="134.2">220</text>
<text x="109.1" y="136.8">R2</text>
<text x="114.7" y="135.5">LED</text>
<text x="163.1" y="136.8">GND</text>
<text x="31.8" y="148.2">J6</text>
<text x="55.9" y="148.2">J7</text>
<text x="88.9" y="148.2">J10</text>
<text x="113" y="148.2">J12</text>
<text x="135.9" y="145">H1</text>
<text x="135.9" y="147.5">MountingHole</text>
<text x="158.8" y="145">H2</text>
<text x="158.8" y="147.5">MountingHole</text>
<text x="179.1" y="145">H3</text>
<text x="179.1" y="147.5">MountingHole</text>
<text x="199.4" y="145">H4</text>
<text x="199.4" y="147.5">MountingHole</text>
<text x="31.8" y="150.7">VIN+</text>
<text x="55.9" y="150.7">VOUT+</text>
<text x="88.9" y="150.7">VIN+</text>
<text x="113" y="150.7">VOUT+</text>
<text x="129.2" y="155.5">J1</text>
<text x="154.5" y="155.8">SW_SPST</text>
<text x="156.7" y="153.3">SW1</text>
<text x="19.9" y="159.5" transform="rotate(-90 19.9 159.5)">GND</text>
<text x="31.8" y="158.3">J8</text>
<text x="31.8" y="160.9">VIN-</text>
<text x="44" y="159.5" transform="rotate(-90 44 159.5)">GND</text>
<text x="55.9" y="158.3">J9</text>
<text x="55.9" y="160.9">VOUT-</text>
<text x="77.1" y="159.5" transform="rotate(-90 77.1 159.5)">GND</text>
<text x="88.9" y="160.9">VIN-</text>
<text x="88.9" y="158.3">J11</text>
<text x="101.2" y="159.5" transform="rotate(-90 101.2 159.5)">GND</text>
<text x="113" y="158.3">J13</text>
<text x="113" y="160.9">VOUT-</text>
<text x="22.1" y="166">GND</text>
<text x="46.2" y="166">GND</text>
<text x="79.2" y="166">GND</text>
<text x="103.4" y="166">GND</text>
<text x="133.9" y="166">GND</text>
</g>
<g font-size="1.8" fill="#a90000">
<text x="26.6" y="65.8">1</text>
<text x="52" y="65.8">1</text>
<text x="26.6" y="68.3">2</text>
<text x="52" y="68.3">2</text>
<text x="29.1" y="86.1">1</text>
<text x="29.1" y="88.6">2</text>
<text x="54.5" y="87.4">1</text>
<text x="54.5" y="89.9">2</text>
<text x="77.4" y="87.4">1</text>
<text x="77.4" y="89.9">2</text>
<text x="29.1" y="91.2">3</text>
<text x="29.1" y="93.7">4</text>
<text x="54.5" y="92.5">3</text>
<text x="77.4" y="92.5">3</text>
<text x="25.3" y="110.2">1</text>
<text x="25.3" y="112.8">2</text>
<text x="74.9" y="112.8">1</text>
<text x="25.3" y="115.3">3</text>
<text x="25.3" y="117.9">4</text>
<text x="74.9" y="115.3">2</text>
<text x="74.9" y="117.9">3</text>
<text x="131.8" y="116.3" transform="rotate(-90 131.8 116.3)">1</text>
<text x="136.9" y="116.3" transform="rotate(-90 136.9 116.3)">3</text>
<text x="25.3" y="120.4">5</text>
<text x="25.3" y="122.9">6</text>
<text x="25.3" y="125.5">7</text>
<text x="74.9" y="120.4">4</text>
<text x="74.9" y="122.9">5</text>
<text x="74.9" y="125.5">6</text>
<text x="134.4" y="123.9" transform="rotate(-90 134.4 123.9)">2</text>
<text x="25.3" y="147.1">1</text>
<text x="25.3" y="149.6">2</text>
<text x="49.5" y="147.1">1</text>
<text x="49.5" y="149.6">2</text>
<text x="82.5" y="147.1">1</text>
<text x="82.5" y="149.6">2</text>
<text x="106.6" y="147.1">1</text>
<text x="106.6" y="149.6">2</text>
<text x="25.3" y="157.2">1</text>
<text x="25.3" y="159.8">2</text>
<text x="49.5" y="157.2">1</text>
<text x="49.5" y="159.8">2</text>
<text x="82.5" y="157.2">1</text>
<text x="82.5" y="159.8">2</text>
<text x="106.6" y="157.2">1</text>
<text x="106.6" y="159.8">2</text>
<text x="133.3" y="159.8">1</text>
<text x="133.3" y="157.2">2</text>
<text x="154.2" y="158.5">1</text>
<text x="161.9" y="158.5">2</text>
</g>
<g font-size="1.4" fill="#a90000">
<text x="29.4" y="27.7">16</text>
<text x="55.3" y="27.7">2</text>
<text x="143.7" y="29">38</text>
<text x="29.4" y="30.2">10</text>
<text x="29.4" y="35.3">14</text>
<text x="55.3" y="30.2">1</text>
<text x="55.3" y="35.3">4</text>
<text x="123.8" y="31.5">1</text>
<text x="143.7" y="31.5">18</text>
<text x="29.4" y="37.8">15</text>
<text x="55.3" y="37.8">5</text>
<text x="123.8" y="36.6">5</text>
<text x="123.8" y="39.1">6</text>
<text x="123.8" y="41.7">7</text>
<text x="143.7" y="36.6">13</text>
<text x="143.7" y="39.1">14</text>
<text x="143.7" y="41.7">31</text>
<text x="29.4" y="45.5">11</text>
<text x="29.4" y="42.9">12</text>
<text x="55.3" y="45.5">6</text>
<text x="55.3" y="42.9">7</text>
<text x="123.8" y="44.2">8</text>
<text x="123.8" y="46.7">9</text>
<text x="143.7" y="44.2">32</text>
<text x="143.7" y="46.7">33</text>
<text x="29.4" y="50.5">13</text>
<text x="55.3" y="50.5">9</text>
<text x="123.4" y="49.3">10</text>
<text x="123.4" y="51.8">11</text>
<text x="143.7" y="49.3">34</text>
<text x="143.7" y="51.8">35</text>
<text x="123.4" y="54.4">12</text>
<text x="123.4" y="56.9">25</text>
<text x="123.4" y="59.4">26</text>
<text x="143.7" y="59.4">15</text>
<text x="143.7" y="54.4">36</text>
<text x="143.7" y="56.9">37</text>
<text x="123.4" y="62">27</text>
<text x="123.4" y="64.5">28</text>
<text x="143.7" y="62">16</text>
<text x="143.7" y="64.5">21</text>
<text x="123.4" y="67.1">29</text>
<text x="123.4" y="69.6">30</text>
<text x="143.7" y="67.1">22</text>
<text x="143.7" y="69.6">23</text>
<text x="123.8" y="74.7">2</text>
<text x="123.8" y="77.2">3</text>
<text x="143.7" y="72.1">24</text>
<text x="123.8" y="79.8">4</text>
<text x="123.4" y="84.8">17</text>
<text x="143.7" y="84.8">19</text>
</g>
<g font-size="1.4" fill="#006464">
<text x="34" y="28.7">PWMA</text>
<text x="49.2" y="28.7">VCC</text>
<text x="139.1" y="29.9">5V</text>
<text x="34" y="31.2">PWMB</text>
<text x="50" y="31.2">VM</text>
<text x="128" y="32.5">VB</text>
<text x="138.6" y="32.5">3.3</text>
<text x="34" y="36.3">AI1</text>
<text x="34" y="38.8">AI2</text>
<text x="49.3" y="36.3">A01</text>
<text x="49.3" y="38.8">A02</text>
<text x="128" y="37.6">A0</text>
<text x="128" y="40.1">A1</text>
<text x="139" y="37.6">B0</text>
<text x="139" y="40.1">B1</text>
<text x="34" y="46.5">BI2</text>
<text x="34" y="43.9">BI1</text>
<text x="49.1" y="46.5">B02</text>
<text x="49.1" y="43.9">B01</text>
<text x="128" y="42.6">A2</text>
<text x="128" y="45.2">A3</text>
<text x="128" y="47.7">A4</text>
<text x="139" y="42.6">B3</text>
<text x="139" y="45.2">B4</text>
<text x="139" y="47.7">B5</text>
<text x="34" y="51.5">STBY</text>
<text x="49" y="51.5">GND</text>
<text x="128" y="50.3">A5</text>
<text x="128" y="52.8">A6</text>
<text x="139" y="50.3">B6</text>
<text x="139" y="52.8">B7</text>
<text x="128" y="55.3">A7</text>
<text x="128" y="57.9">A8</text>
<text x="139" y="55.3">B8</text>
<text x="139" y="57.9">B9</text>
<text x="128" y="60.4">A9</text>
<text x="128" y="63">A10</text>
<text x="128" y="65.5">A11</text>
<text x="138" y="60.4">B10</text>
<text x="138" y="63">B11</text>
<text x="138" y="65.5">B12</text>
<text x="128" y="68">A12</text>
<text x="128" y="70.6">A15</text>
<text x="138" y="68">B13</text>
<text x="138" y="70.6">B14</text>
<text x="128" y="75.7">C13</text>
<text x="138" y="73.1">B15</text>
<text x="128" y="78.2">C14</text>
<text x="128" y="80.7">C15</text>
<text x="128" y="85.8">R</text>
<text x="140" y="85.8">G</text>
</g>
<g font-size="1.1" fill="#0000c2">
<text x="14.1" y="28.8">TIM4_CH2</text>
<text x="20.4" y="28.8">L</text>
<text x="14" y="31.1">TIM4_CH1</text>
<text x="20.3" y="31.1">R</text>
<text x="154.9" y="47.9">TIM3_CH2</text>
<text x="154.9" y="45.3">TIM3_CH1</text>
<text x="154.7" y="50.7">TIM4_CH1</text>
<text x="154.8" y="52.9">TIM4_CH2</text>
<text x="161" y="50.7">R</text>
<text x="161.1" y="52.9">L</text>
<text x="15.4" y="92.3">TIM3_CH3</text>
</g>
</svg>
